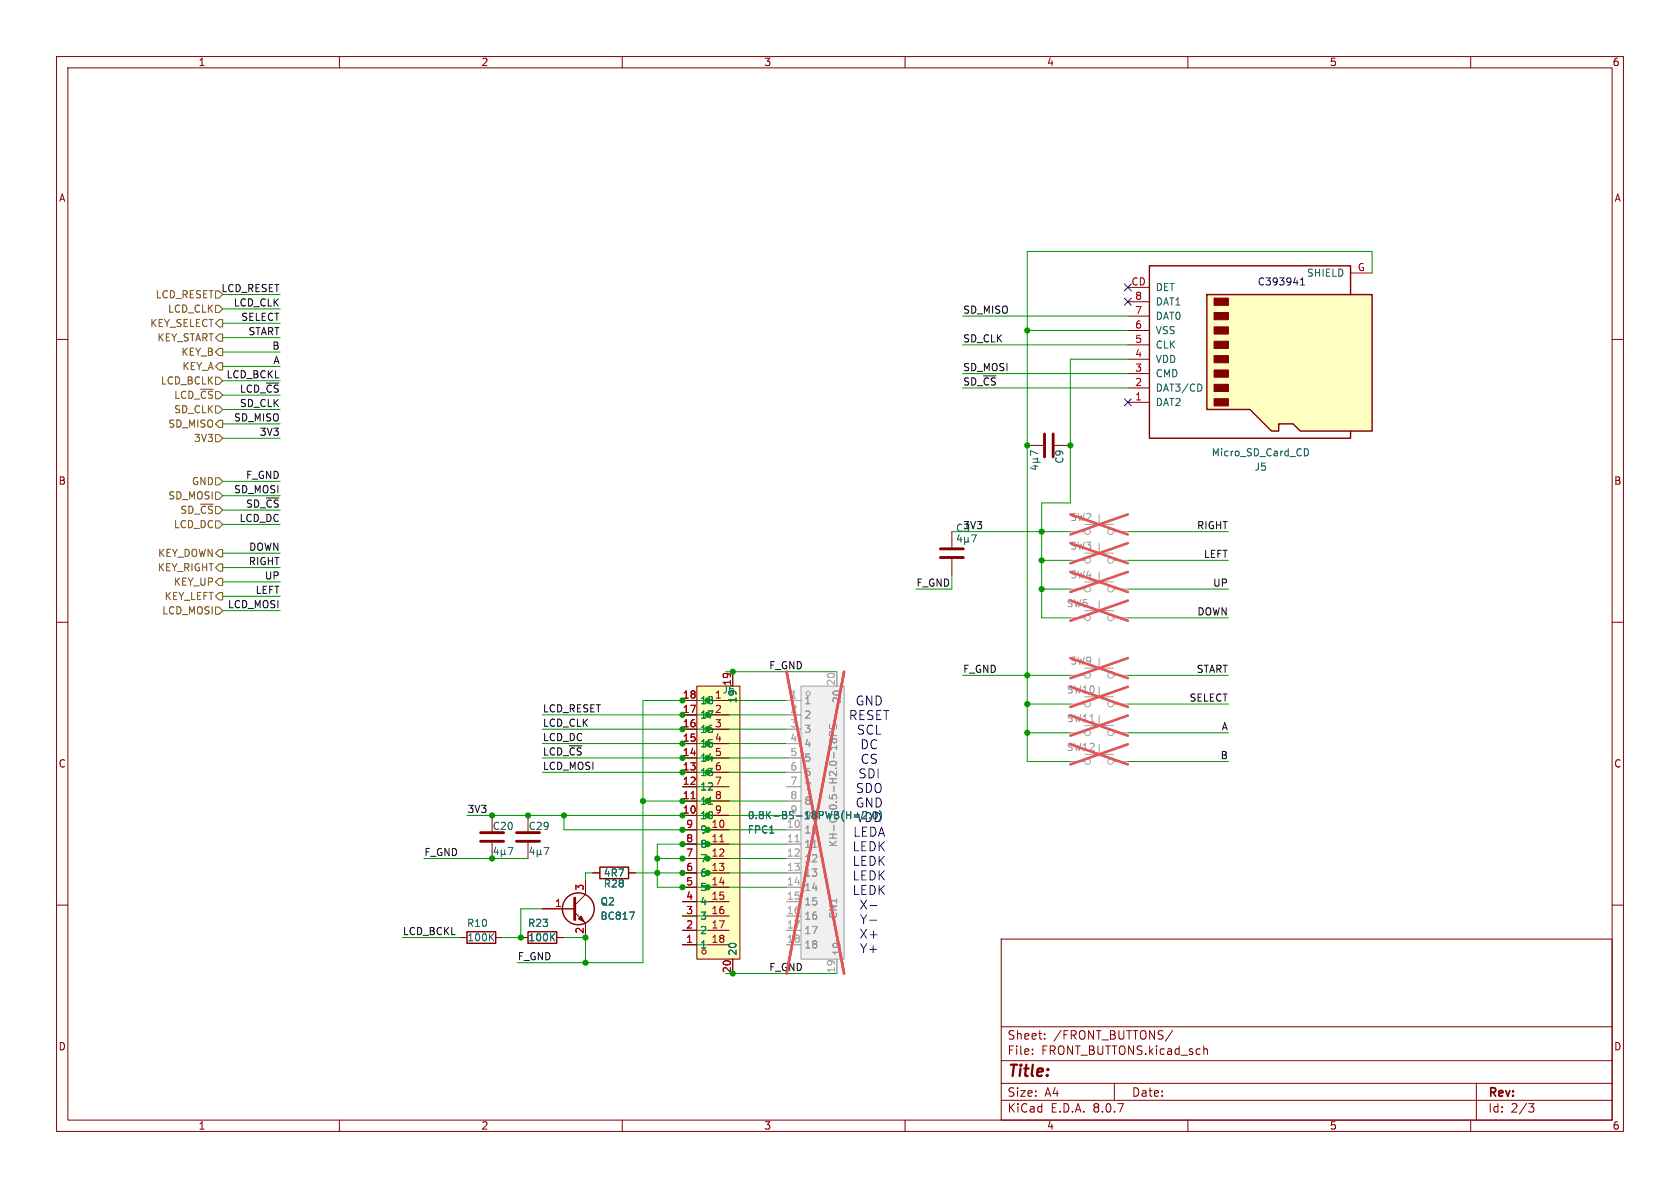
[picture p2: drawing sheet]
<svg xmlns="http://www.w3.org/2000/svg" width="297mm" height="210mm" viewBox="0 0 297 210" stroke-linecap="round" stroke-linejoin="round" font-family="sans-serif">
<g fill="none" stroke="#840000" stroke-width=".18">
<path d="M10 10h277v190h-277zM12 12h273v186h-273zM60 10v2M110 10v2M160 10v2M210 10v2M260 10v2M10 60h2M285 60h2M10 110h2M285 110h2M10 160h2"/>
<path d="M177 166h108v32h-108zM285 160h2M60 198v2M110 198v2M160 198v2M177 194.5h108M177 191.5h108M177 187.5h108M177 181.5h108M182.5 186.3v.1M182.5 185.5v.1M184.7 183.6v.1"/>
<path d="M184.7 182.8v.1M197 191.5v3M207.3 182.1l-1.3 2M210 198v2M212.9 185.5h.5l.1 .9M260 198v2M261 191.5v6.5M270.2 195.1h1l-.5 .6 .4 .1 .1 .5-.3 .3h-.4"/>
</g>
<g fill="none" stroke="#a1a1a1" stroke-width=".18">
<path d="M189.2 99.1h2.6M191.8 97.8h5M194.3 96v1.8M196.8 99.1h2.6M189.2 124.5h2.6M191.8 123.2h5M194.3 121.4v1.8M196.8 124.5h2.6"/>
<circle cx="192.3" cy="99.1" r=".51"/>
<circle cx="196.3" cy="99.1" r=".51"/>
<circle cx="192.3" cy="124.5" r=".51"/>
<circle cx="196.3" cy="124.5" r=".51"/>
</g>
<path d="M189.2 96l10.2 3.6M199.4 96l-10.2 3.6M189.2 121.4l10.2 3.6M199.4 121.4l-10.2 3.6" fill="none" stroke="#e65255" stroke-width=".46"/>
<path d="M141.6 121.3h7.6v48.2h-7.6z" fill="#f0f0f0"/>
<g fill="none" stroke="#a1a1a1" stroke-width=".18">
<path d="M148 118.7v2.6M139.1 123.8h2.5M139.1 126.4h2.5M139.1 128.9h2.5M139.1 131.4h2.5M139.1 134h2.5M139.1 136.5h2.5M139.1 139.1h2.5M141.6 121.3h7.6v48.2h-7.6zM139.1 146.7h2.5M139.1 149.2h2.5M139.1 151.8h2.5"/>
<path d="M139.1 154.3h2.5M139.1 156.8h2.5M139.1 159.4h2.5M139.1 141.6h2.5M139.1 161.9h2.5M139.1 164.5h2.5M139.1 167h2.5M148 169.5v2.6"/>
<circle cx="142.9" cy="122.6" r=".38"/>
</g>
<path d="M146.7 128.1l-.1 .5 .2 .2h.3l.3-.6 .3-.1 .2 .2-.1 .5M147.2 130.8l.2-.2h.3l.2 .2-.1 .4-.1 .1-.4-.1-.1-.1M147.2 130.8l-.3-.2-.3 .2v.3l.3 .2 .3-.2M147.2 130.8v.3M147.3 130l-.1-.6-.1-.1-.3 .1-.2 .6h1.3M147.9 131.8v.7M147.9 132.2h-1.3l.3 .2M143.7 149.8h.7" fill="none" stroke="#989898" stroke-width=".18"/>
<path d="M140.6 148.8h.7" fill="none" stroke="#aaa" stroke-width=".18"/>
<path d="M139.1 118.7l10.1 53.4M149.2 118.7l-10.1 53.4" fill="none" stroke="#e65255" stroke-width=".46"/>
<g fill="none" stroke="#840000" stroke-width=".18">
<path d="M125.1 139.1h4.6M125.1 136.5h4.6M125.1 134h4.6M125.1 131.4h4.6M125.1 128.9h4.6M125.1 126.4h4.6M125.1 123.8h3.8M130.2 138.6l-.4 .1-.1 .4 .1 .3 .4 .2M130.2 136l-.4 .2-.1 .3 .1 .4 .4 .1M130.2 133.5l-.4 .1-.1 .4 .1 .4 .4 .1M130.2 130.9l-.4 .2-.1 .4 .1 .3 .4 .2M130.2 128.4l-.4 .2-.1 .3 .1 .4 .4 .1"/>
<path d="M130.2 125.9l-.4 .1-.1 .4 .1 .3 .4 .2M125.1 159.4h4.6M125.1 156.8h4.6M125.1 154.3h4.6M125.1 151.8h4.6M125.1 149.2h4.6M125.1 146.7h4.6M125.1 144.1h4.6M125.1 141.6h4.6M130.2 158.9l-.4 .1-.1 .4 .1 .4 .4 .1M130.2 156.3l-.4 .2-.1 .4 .1 .3 .4 .2M130.2 153.8l-.4 .2-.1 .3 .1 .4 .4 .1"/>
<path d="M130.2 151.3l-.4 .1-.1 .4 .1 .3 .4 .2M130.2 148.7l-.4 .2-.1 .3 .1 .4 .4 .1M130.2 146.2l-.4 .1-.1 .4 .1 .4 .4 .1M130.2 143.6l-.4 .2-.1 .4 .1 .3 .4 .2M130.2 141.1l-.4 .2-.1 .3 .1 .4 .4 .1M125.1 164.5h4.6M125.1 161.9h4.6M125.1 167h3.8M130.2 166.5l-.4 .2-.1 .3 .1 .4 .4 .1M130.2 164l-.4 .1-.1 .4 .1 .3 .4 .2M130.2 161.4l-.4 .2-.1 .3 .1 .4 .4 .1"/>
</g>
<path d="M127.2 148.8h.8" fill="none" stroke="#a90000" stroke-width=".18"/>
<path d="M123.2 121.3h7.6v48.2h-7.6z" fill="#ffffc2"/>
<g fill="none" stroke="#840000" stroke-width=".18">
<path d="M181.6 78.7h2.8M186.4 78.7h2.8M129.5 118.7v2.6M120.6 139.1h2.6M120.6 136.5h2.6M120.6 134h2.6M120.6 131.4h2.6M120.6 128.9h2.6M120.6 126.4h2.6M120.6 123.8h2.6M123.2 121.3h7.6v48.2h-7.6zM103.5 155.6v2.5l-1.9 1.9"/>
<path d="M104.8 154.3h1.2M111.1 154.3h1.3M120.6 144.1h2.6M120.6 141.6h2.6M120.6 159.4h2.6M120.6 156.8h2.6M120.6 154.3h2.6M120.6 151.8h2.6M120.6 149.2h2.6M120.6 146.7h2.6M81.3 165.7h1.2M87.6 165.7h1.3"/>
<path d="M95.9 160.7h5.7M101.6 161.3l1.9 1.9v2.5M120.6 167h2.6M120.6 164.5h2.6M120.6 161.9h2.6M129.5 169.5v2.6"/>
<circle cx="124.5" cy="168.3" r=".38"/>
</g>
<path d="M182.6 82.4h.9M182.6 81.7h1.3M182.6 81.1h.7M183 82.2v.8l-.9-.3M183.3 81.1l.2 .2v.2l-.2 .2M183.5 80.9l-.2 .2M183.5 80.2l-1.3-.5v.8M125.2 142.2h.8M86.7 165.6l.6 .7M87.3 165l-.7 .8M111.3 161.2h.8l-.5 1.3" fill="none" stroke="#006464" stroke-width=".18"/>
<path d="M122.2 141.2h.7" fill="none" stroke="#a90000" stroke-width=".18"/>
<g fill="none" stroke="#840000" stroke-width=".25">
<path d="M106 153.3h5.1v2h-5.1zM82.5 164.7h5.1v2.1h-5.1z"/>
<circle cx="102.2" cy="160.7" r="2.82"/>
</g>
<path d="M184.7 76.7v4.1M186.2 76.7v4.1M101.6 158.8v3.8" fill="none" stroke="#840000" stroke-width=".51"/>
<path d="M102.2 162.4l.5-.5 .6 1z" fill="#840000" stroke="#840000" stroke-width=".18"/>
<g fill="none" stroke="#a1a1a1" stroke-width=".18">
<path d="M189.2 129.5h2.6M191.8 128.3h5M194.3 126.5v1.8M196.8 129.5h2.6"/>
<circle cx="192.3" cy="129.5" r=".51"/>
<circle cx="196.3" cy="129.5" r=".51"/>
</g>
<path d="M189.2 126.5l10.2 3.5M199.4 126.5l-10.2 3.5" fill="none" stroke="#e65255" stroke-width=".46"/>
<path d="M213.4 52.1h29.2v24.1h-12.7l-1.3-1.3h-2.5v1.3h-1.3l-3.8-3.8h-7.6z" fill="#ffffc2"/>
<g fill="#840000" stroke="#840000" stroke-width=".18">
<path d="M214.6 52.7h2.6v1.3h-2.6z"/>
<path d="M214.6 55.2h2.6v1.3h-2.6z"/>
<path d="M214.6 57.8h2.6v1.3h-2.6z"/>
<path d="M214.6 60.3h2.6v1.3h-2.6z"/>
<path d="M214.6 62.9h2.6v1.2h-2.6z"/>
<path d="M214.6 65.4h2.6v1.3h-2.6z"/>
<path d="M214.6 67.9h2.6v1.3h-2.6z"/>
<path d="M214.6 70.5h2.6v1.3h-2.6z"/>
</g>
<path d="M213.4 52.1h29.2v24.1h-12.7l-1.3-1.3h-2.5v1.3h-1.3l-3.8-3.8h-7.6zM238.8 52.1v-5.1h-35.6v30.5h35.6v-1.3M93.3 164.7h5.1v2.1h-5.1z" fill="none" stroke="#840000" stroke-width=".25"/>
<g fill="none" stroke="#840000" stroke-width=".18">
<path d="M199.4 58.4h3.8M199.4 55.9h3.8M199.4 53.3h3.8M199.4 50.8h3.8M238.8 48.3h3.8M199.4 71.1h3.8M199.4 68.6h3.8M199.4 66h3.8M199.4 63.5h3.8M199.4 61h3.8M168.3 94v2.8M168.3 98.8v2.8"/>
<path d="M129.5 118.7v2.6M120.6 123.8h2.6M120.6 126.4h2.6M120.6 128.9h2.6M120.6 131.4h2.6M120.6 134h2.6M120.6 136.5h2.6M120.6 139.1h2.6M125.1 123.8h3.8M125.1 126.4h3.8M125.1 128.9h3.8M125.1 131.4h3.8"/>
<path d="M125.1 134h3.8M125.1 136.5h3.8M125.1 139.1h3.8M87 144.1v2.8M87 149v2.8M93.3 144.1v2.8M93.3 149v2.8M103.5 155.6v2.5M104.8 154.3h1.2M111.1 154.3h1.3M120.6 146.7h2.6M120.6 149.2h2.6"/>
<path d="M120.6 151.8h2.6M120.6 154.3h2.6M120.6 156.8h2.6M120.6 159.4h2.6M120.6 141.6h2.6M120.6 144.1h2.6M125.1 146.7h3.8M125.1 149.2h3.8M125.1 151.8h3.8M125.1 154.3h3.8M125.1 156.8h3.8M125.1 159.4h3.8"/>
<path d="M125.1 141.6h3.8M125.1 144.1h3.8M92.1 165.7h1.2M95.9 160.7h5.7M98.4 165.7h1.3M103.5 163.2v2.5M120.6 161.9h2.6M120.6 164.5h2.6M120.6 167h2.6M125.1 161.9h3.8M125.1 164.5h3.8M125.1 167h3.8"/>
<path d="M129.5 169.5v2.6"/>
</g>
<g fill="none" stroke="#006464" stroke-width=".18">
<path d="M212.2 68l.3 .4-.3 .7M230.6 79.3a.64 .64 0 0 1 .7 .7 .64 .64 0 0 1-.7 .6M169.6 94.5l-.3 .9h.7M169.9 95v.8M170.5 95v1.3M170.5 95.6l.2 .2h.3l.1-.2M171.1 95.6l.2 .2M171.1 95v.6M171.7 94.6h.9l-.6 1.2M87.7 149.7l-.4 1h.8M88 150.2v.9M88.6 150.9l.2 .2h.2l.2-.2"/>
<path d="M88.6 150.2v1.3M89.2 150.9l.2 .2M89.2 150.2v.7M89.8 149.8h.9l-.6 1.3M94 149.7l-.3 1h.8M94.3 150.2v.9M95 150.2v1.3M95 150.9l.1 .2h.3l.2-.2M95.6 150.9l.2 .2M95.6 150.2v.7M96.2 149.8h.8l-.5 1.3M125.2 142.2h.8"/>
<path d="M97.5 165.6l.6 .7M98.1 165l-.8 .8M111.3 161.2h.8l-.5 1.3"/>
</g>
<path d="M166.2 98.6h4.1M166.2 97h4.1M85 148.7h4M85 147.2h4M91.3 148.7h4.1M91.3 147.2h4.1" fill="none" stroke="#840000" stroke-width=".51"/>
<g fill="none" stroke="#a1a1a1" stroke-width=".18">
<path d="M189.2 94h2.6M191.8 92.7h5M194.3 90.9v1.8M196.8 94h2.6M148 118.7v2.6M189.2 119.4h2.6M189.2 104.1h2.6M189.2 109.2h2.6M191.8 118.1h5M191.8 102.9h5M191.8 108h5M194.3 101.1v1.8"/>
<path d="M194.3 106.2v1.8M194.3 116.3v1.8M196.8 119.4h2.6M196.8 104.1h2.6M196.8 109.2h2.6M139.1 123.8h2.5M139.1 126.4h2.5M139.1 128.9h2.5M139.1 131.4h2.5M139.1 134h2.5M139.1 136.5h2.5M139.1 139.1h2.5"/>
<path d="M189.2 134.6h2.6M191.8 133.4h5M194.3 131.6v1.8M196.8 134.6h2.6M139.1 146.7h2.5M139.1 149.2h2.5M139.1 151.8h2.5M139.1 154.3h2.5M139.1 156.8h2.5M139.1 159.4h2.5M139.1 141.6h2.5M139.1 161.9h2.5"/>
<path d="M139.1 164.5h2.5M139.1 167h2.5M148 169.5v2.6"/>
<circle cx="192.3" cy="94" r=".51"/>
<circle cx="196.3" cy="94" r=".51"/>
<circle cx="192.3" cy="119.4" r=".51"/>
<circle cx="192.3" cy="109.2" r=".51"/>
<circle cx="192.3" cy="104.1" r=".51"/>
<circle cx="196.3" cy="119.4" r=".51"/>
<circle cx="196.3" cy="104.1" r=".51"/>
<circle cx="196.3" cy="109.2" r=".51"/>
<circle cx="192.3" cy="134.6" r=".51"/>
<circle cx="196.3" cy="134.6" r=".51"/>
</g>
<path d="M189.2 90.9l10.2 3.6M199.4 90.9l-10.2 3.6M139.1 118.7l10.1 53.4M149.2 118.7l-10.1 53.4M189.2 116.3l10.2 3.6M189.2 101.1l10.2 3.5M189.2 106.2l10.2 3.5M199.4 116.3l-10.2 3.6M199.4 101.1l-10.2 3.5M199.4 106.2l-10.2 3.5M189.2 131.6l10.2 3.5M199.4 131.6l-10.2 3.5" fill="none" stroke="#e65255" stroke-width=".46"/>
<g fill="none" stroke="#725600" stroke-width=".18">
<path d="M38.1 54h.6l.7 .6-.7 .6h-.6zM38.1 51.4h.6l.7 .7-.7 .6h-.6zM38.7 56.5h.7v1.3h-.7l-.6-.6zM38.7 59.1h.7v1.2h-.7l-.6-.6zM38.1 76.8h.6l.7 .7-.7 .6h-.6zM38.1 66.7h.6l.7 .6-.7 .6h-.6zM38.1 71.8h.6l.7 .6-.7 .6h-.6zM38.7 61.6h.7v1.3h-.7l-.6-.7zM38.7 74.3h.7v1.3h-.7l-.6-.7zM38.7 64.1h.7v1.3h-.7l-.6-.6zM38.1 92.1h.6l.7 .6-.7 .6h-.6zM38.1 84.5h.6l.7 .6-.7 .6h-.6z"/>
<path d="M38.1 87h.6l.7 .6-.7 .7h-.6zM38.7 99.7h.7v1.3h-.7l-.6-.7zM38.7 97.2h.7v1.2h-.7l-.6-.6zM38.1 107.3h.6l.7 .7-.7 .6h-.6zM38.7 102.2h.7v1.3h-.7l-.6-.6zM38.7 104.8h.7v1.2h-.7l-.6-.6z"/>
</g>
<path d="M229.9 50.4h.7M229.9 49.5l.4-.4v1.3M153.7 162.7h1.3M153.8 160.1h1.2" fill="none" stroke="#0000c2" stroke-width=".18"/>
<g fill="none" stroke="#009600" stroke-width=".18">
<path d="M39.4 59.7h10.1M39.4 54.6h10.1M39.4 52.1h10.1M39.4 57.2h10.1M170.2 55.9h29.2M181.6 58.4h17.8M242.6 48.3v-3.8h-61v90.1h7.6M39.4 77.5h10.1M39.4 67.3h10.1M39.4 69.9h10.1M39.4 64.8h10.1M39.4 72.4h10.1"/>
<path d="M39.4 74.9h10.1M39.4 62.2h10.1M170.2 61h29.2M170.2 66h29.2M170.2 68.6h29.2M199.4 63.5h-10.2v25.4h-5.1v20.3h5.1M39.4 85.1h10.1M39.4 87.6h10.1M39.4 92.7h10.1M39.4 90.2h10.1M39.4 97.8h10.1M168.3 94h20.9"/>
<path d="M184.1 99.1h5.1M199.4 99.1h17.8M199.4 94h17.8M39.4 102.9h10.1M39.4 105.4h10.1M39.4 108h10.1M39.4 100.3h10.1M128.3 118.7h19.7M168.3 101.6v2.5h-6.4M170.2 119.4h19M184.1 104.1h5.1M199.4 119.4h17.8"/>
<path d="M199.4 104.1h17.8M199.4 109.2h17.8M95.9 136.5h43.2M95.9 128.9h43.2M95.9 131.4h43.2M95.9 126.4h43.2M95.9 134h43.2M120.6 139.1h4.5M139.1 123.8h-25.4v46.4h-22.3M181.6 124.5h7.6M181.6 129.5h7.6M199.4 134.6h17.8"/>
<path d="M199.4 124.5h17.8M199.4 129.5h17.8M74.9 151.8h18.4M82.5 144.1h56.6M99.7 144.1v2.6h39.4M104.8 154.3h-1.3v1.3M112.4 154.3h26.7M113.7 141.6h25.4M116.2 151.8h22.9M120.6 159.4h4.5M139.1 149.2h-22.9v7.6h22.9M71.1 165.7h10.2"/>
<path d="M95.9 160.7h-3.8v5h-3.2M99.7 165.7h3.8v4.5M120.6 161.9h4.5M120.6 164.5h4.5M120.6 167h4.5M129.5 172.1h18.5"/>
</g>
<path d="M198.8 52.7l1.2 1.2M198.8 50.2l1.2 1.2M200 52.7l-1.2 1.2M200 50.2l-1.2 1.2M198.8 70.5l1.2 1.2M200 70.5l-1.2 1.2" fill="none" stroke="#000084" stroke-width=".18"/>
<path d="M146.7 128.1l-.1 .5 .2 .2h.3l.3-.6 .3-.1 .2 .2-.1 .5M147.2 130.8l.2-.2h.3l.2 .2-.1 .4-.1 .1-.4-.1-.1-.1M147.2 130.8l-.3-.2-.3 .2v.3l.3 .2 .3-.2M147.2 130.8v.3M147.3 130l-.1-.6-.1-.1-.3 .1-.2 .6h1.3M147.9 131.8v.7M147.9 132.2h-1.3l.3 .2M143.7 149.8h.7" fill="none" stroke="#989898" stroke-width=".18"/>
<path d="M140.6 148.8h.7" fill="none" stroke="#aaa" stroke-width=".18"/>
<path d="M122.2 141.2h.7M127.2 148.8h.8" fill="none" stroke="#a90000" stroke-width=".18"/>
<g fill="#009600" stroke="#009600" stroke-width=".18">
<circle cx="125.1" cy="149.2" r=".46"/>
<circle cx="120.6" cy="154.3" r=".46"/>
<circle cx="120.6" cy="149.2" r=".46"/>
<circle cx="125.1" cy="154.3" r=".46"/>
<circle cx="120.6" cy="156.8" r=".46"/>
<circle cx="125.1" cy="151.8" r=".46"/>
<circle cx="125.1" cy="156.8" r=".46"/>
<circle cx="129.5" cy="172.1" r=".46"/>
<circle cx="120.6" cy="134" r=".46"/>
<circle cx="120.6" cy="131.4" r=".46"/>
<circle cx="120.6" cy="128.9" r=".46"/>
<circle cx="181.6" cy="119.4" r=".46"/>
<circle cx="129.5" cy="118.7" r=".46"/>
<circle cx="184.1" cy="104.1" r=".46"/>
<circle cx="181.6" cy="129.5" r=".46"/>
<circle cx="181.6" cy="124.5" r=".46"/>
<circle cx="120.6" cy="123.8" r=".46"/>
<circle cx="120.6" cy="126.4" r=".46"/>
<circle cx="184.1" cy="99.1" r=".46"/>
<circle cx="87" cy="151.8" r=".46"/>
<circle cx="92.1" cy="165.7" r=".46"/>
<circle cx="120.6" cy="136.5" r=".46"/>
<circle cx="113.7" cy="141.6" r=".46"/>
<circle cx="120.6" cy="141.6" r=".46"/>
<circle cx="120.6" cy="144.1" r=".46"/>
<circle cx="93.3" cy="144.1" r=".46"/>
<circle cx="99.7" cy="144.1" r=".46"/>
<circle cx="87" cy="144.1" r=".46"/>
<circle cx="181.6" cy="78.7" r=".46"/>
<circle cx="189.2" cy="78.7" r=".46"/>
<circle cx="184.1" cy="94" r=".46"/>
<circle cx="181.6" cy="58.4" r=".46"/>
<circle cx="116.2" cy="154.3" r=".46"/>
<circle cx="125.1" cy="146.7" r=".46"/>
<circle cx="120.6" cy="151.8" r=".46"/>
<circle cx="116.2" cy="151.8" r=".46"/>
<circle cx="120.6" cy="146.7" r=".46"/>
<circle cx="103.5" cy="165.7" r=".46"/>
<circle cx="103.5" cy="170.2" r=".46"/>
</g>
<text font-size="2.8" fill="#840000" x="178" y="190.9">Title:</text>
<g font-size="2.2" fill="#0000c2">
<text x="151.2" y="124.9">GND</text>
<text x="150" y="127.5">RESET</text>
<text x="151.4" y="130.1">SCL</text>
<text x="151.7" y="137.8">SDI</text>
<text x="152" y="132.7">DC</text>
<text x="152" y="135.2">CS</text>
<text x="151.2" y="143">GND</text>
<text x="151.2" y="140.4">SDO</text>
<text x="150.7" y="148.1">LEDA</text>
<text x="150.6" y="150.7">LEDK</text>
<text x="150.6" y="153.3">LEDK</text>
<text x="150.6" y="155.8">LEDK</text>
<text x="150.6" y="158.4">LEDK</text>
<text x="151.8" y="161">X-</text>
<text x="151.8" y="166.2">X+</text>
<text x="151.9" y="163.6">Y-</text>
<text x="151.9" y="168.7">Y+</text>
</g>
<text font-size="2.2" fill="#006464" x="151.3" y="145.5">VDD</text>
<g font-size="2.1" fill="#840000">
<text x="178" y="184">Sheet:</text>
<text x="186.2" y="184">/FRONT_BUTTONS/</text>
<text x="178" y="186.7">File:</text>
<text x="184.1" y="186.7">FRONT_BUTTONS.kicad_sch</text>
<text x="178" y="196.9">KiCad</text>
<text x="178" y="194.1">Size:</text>
<text x="184.7" y="194.1">A4</text>
<text x="185.7" y="196.9">E.D.A.</text>
<text x="193.3" y="196.9">8.0.7</text>
<text x="200" y="194.1">Date:</text>
<text x="263" y="194.3">Rev:</text>
<text x="263" y="196.9">Id:</text>
<text x="267.1" y="196.9">2/3</text>
</g>
<g font-size="1.8" fill="#840000">
<text x="35" y="11.9">1</text>
<text x="85" y="11.9">2</text>
<text x="135" y="11.9">3</text>
<text x="185" y="11.9">4</text>
<text x="235" y="11.9">5</text>
<text x="285" y="11.9">6</text>
<text x="10.3" y="35.9">A</text>
<text x="285.3" y="35.9">A</text>
<text x="10.3" y="85.9">B</text>
<text x="285.3" y="85.9">B</text>
<text x="10.3" y="135.9">C</text>
<text x="285.3" y="135.9">C</text>
<text x="10.3" y="185.9">D</text>
<text x="285.3" y="185.9">D</text>
<text x="35" y="199.9">1</text>
<text x="85" y="199.9">2</text>
<text x="135" y="199.9">3</text>
<text x="185" y="199.9">4</text>
<text x="235" y="199.9">5</text>
<text x="285" y="199.9">6</text>
</g>
<g font-size="1.8" fill="#725600">
<text x="27.4" y="52.9">LCD_RESET</text>
<text x="26.5" y="58">KEY_SELECT</text>
<text x="29.6" y="55.5">LCD_CLK</text>
<text x="27.7" y="60.6">KEY_START</text>
<text x="32" y="63.1">KEY_B</text>
<text x="32.1" y="65.6">KEY_A</text>
<text x="28.3" y="68.2">LCD_BCLK</text>
<text x="30.7" y="70.7">LCD_~{CS}</text>
<text x="29.7" y="75.8">SD_MISO</text>
<text x="30.7" y="73.3">SD_CLK</text>
<text x="34.2" y="78.3">3V3</text>
<text x="29.7" y="88.5">SD_MOSI</text>
<text x="33.8" y="86">GND</text>
<text x="30.6" y="93.6">LCD_DC</text>
<text x="31.8" y="91">SD_~{CS}</text>
<text x="27.8" y="101.2">KEY_RIGHT</text>
<text x="27.8" y="98.7">KEY_DOWN</text>
<text x="29" y="106.3">KEY_LEFT</text>
<text x="30.6" y="103.7">KEY_UP</text>
<text x="28.6" y="108.8">LCD_MOSI</text>
</g>
<g font-size="1.8" fill="#0f0f0f">
<text x="39" y="51.7">LCD_RESET</text>
<text x="41.2" y="54.3">LCD_CLK</text>
<text x="42.6" y="56.8">SELECT</text>
<text x="43.8" y="59.3">START</text>
<text x="170.2" y="55.5">SD_MISO</text>
<text x="48.1" y="61.9">B</text>
<text x="48.2" y="64.4">A</text>
<text x="170.2" y="65.7">SD_MOSI</text>
<text x="170.2" y="60.6">SD_CLK</text>
<text x="40" y="67">LCD_BCKL</text>
<text x="42.3" y="69.5">LCD_~{CS}</text>
<text x="170.2" y="68.2">SD_~{CS}</text>
<text x="41.3" y="74.6">SD_MISO</text>
<text x="42.3" y="72">SD_CLK</text>
<text x="45.8" y="77.1">3V3</text>
<text x="41.3" y="87.3">SD_MOSI</text>
<text x="43.4" y="84.7">F_GND</text>
<text x="43.4" y="89.8">SD_~{CS}</text>
<text x="42.3" y="92.4">LCD_DC</text>
<text x="168.9" y="94.2">C3</text>
<text x="170.2" y="93.6">3V3</text>
<text x="211.5" y="93.6">RIGHT</text>
<text x="43.9" y="100">RIGHT</text>
<text x="43.9" y="97.4">DOWN</text>
<text x="212.7" y="98.7">LEFT</text>
<text x="40.2" y="107.6">LCD_MOSI</text>
<text x="45.1" y="105.1">LEFT</text>
<text x="46.7" y="102.5">UP</text>
<text x="161.9" y="103.8">F_GND</text>
<text x="214.4" y="103.8">UP</text>
<text x="211.6" y="108.9">DOWN</text>
<text x="135.9" y="118.4">F_GND</text>
<text x="170.2" y="119">F_GND</text>
<text x="211.5" y="119">START</text>
<text x="210.2" y="124.1">SELECT</text>
<text x="95.9" y="126">LCD_RESET</text>
<text x="95.9" y="128.6">LCD_CLK</text>
<text x="95.9" y="131.1">LCD_DC</text>
<text x="215.9" y="129.2">A</text>
<text x="95.9" y="133.6">LCD_~{CS}</text>
<text x="95.9" y="136.2">LCD_MOSI</text>
<text x="215.7" y="134.3">B</text>
<text x="82.5" y="143.8">3V3</text>
<text x="74.9" y="151.4">F_GND</text>
<text x="71.1" y="165.4">LCD_BCKL</text>
<text x="91.4" y="169.8">F_GND</text>
<text x="135.9" y="171.7">F_GND</text>
</g>
<g font-size="1.8" fill="#a90000">
<text x="199.9" y="50.5">CD</text>
<text x="200.6" y="53.1">8</text>
<text x="239.9" y="48">G</text>
<text x="200.6" y="58.2">6</text>
<text x="200.6" y="55.6">7</text>
<text x="200.6" y="65.8">3</text>
<text x="200.6" y="63.2">4</text>
<text x="200.6" y="60.7">5</text>
<text x="200.6" y="70.9">1</text>
<text x="200.6" y="68.3">2</text>
<text x="120.6" y="123.6">18</text>
<text x="129.3" y="121.3" transform="rotate(-90 129.3 121.3)">19</text>
<text x="120.6" y="131.2">15</text>
<text x="120.6" y="128.7">16</text>
<text x="120.6" y="126.1">17</text>
<text x="120.6" y="136.3">13</text>
<text x="120.6" y="133.7">14</text>
<text x="120.6" y="143.9">10</text>
<text x="120.6" y="141.4">11</text>
<text x="120.6" y="138.8">12</text>
<text x="126.3" y="141.4">8</text>
<text x="121.2" y="149">8</text>
<text x="121.2" y="146.4">9</text>
<text x="125.7" y="146.4">10</text>
<text x="125.7" y="149">11</text>
<text x="121.2" y="154.1">6</text>
<text x="121.2" y="151.5">7</text>
<text x="125.7" y="151.5">12</text>
<text x="125.7" y="154.1">13</text>
<text x="98" y="160.4">1</text>
<text x="103.3" y="157.6" transform="rotate(-90 103.3 157.6)">3</text>
<text x="121.2" y="161.7">3</text>
<text x="121.2" y="159.1">4</text>
<text x="121.2" y="156.6">5</text>
<text x="125.7" y="156.6">14</text>
<text x="125.7" y="159.1">15</text>
<text x="125.7" y="161.7">16</text>
<text x="103.3" y="165.2" transform="rotate(-90 103.3 165.2)">2</text>
<text x="121.2" y="166.8">1</text>
<text x="121.2" y="164.2">2</text>
<text x="125.7" y="164.2">17</text>
<text x="125.7" y="166.8">18</text>
<text x="129.3" y="172.1" transform="rotate(-90 129.3 172.1)">20</text>
</g>
<g font-size="1.8" fill="#006464">
<text x="204.2" y="51.7">DET</text>
<text x="230.9" y="49.1">SHIELD</text>
<text x="204.2" y="59.3">VSS</text>
<text x="204.2" y="56.7">DAT0</text>
<text x="204.2" y="54.2">DAT1</text>
<text x="204.2" y="64.4">VDD</text>
<text x="204.2" y="61.8">CLK</text>
<text x="204.2" y="72">DAT2</text>
<text x="204.2" y="69.4">DAT3/CD</text>
<text x="204.2" y="66.9">CMD</text>
<text x="188.2" y="82.1" transform="rotate(-90 188.2 82.1)">C9</text>
<text x="214.1" y="80.9">Micro_SD_Card_CD</text>
<text x="221.7" y="83.4">J5</text>
<text x="126.3" y="123.6">1</text>
<text x="127.6" y="122.8">J6</text>
<text x="130.4" y="124.4" transform="rotate(-90 130.4 124.4)">19</text>
<text x="126.3" y="126.1">2</text>
<text x="126.3" y="128.7">3</text>
<text x="126.3" y="131.2">4</text>
<text x="126.3" y="133.7">5</text>
<text x="126.3" y="136.3">6</text>
<text x="123.7" y="139.9">12</text>
<text x="126.3" y="138.8">7</text>
<text x="126.3" y="143.9">9</text>
<text x="139.6" y="143.9">9</text>
<text x="87" y="146.9">C20</text>
<text x="93.4" y="146.9">C29</text>
<text x="123.7" y="147.5">9</text>
<text x="132.1" y="147.5">FPC1</text>
<text x="132.1" y="145">0.8K-BS-18PWB(H=2.0)</text>
<text x="139" y="146.4">10</text>
<text x="142.1" y="145">9</text>
<text x="148.2" y="149.9" transform="rotate(-90 148.2 149.9)">KH-CL0.5-H2.0-18PS</text>
<text x="106.6" y="155.2">4R7</text>
<text x="123.7" y="155.2">6</text>
<text x="123.7" y="152.6">7</text>
<text x="123.7" y="150.1">8</text>
<text x="106.1" y="160.2">Q2</text>
<text x="106.6" y="157.1">R28</text>
<text x="123.7" y="160.2">4</text>
<text x="123.7" y="157.7">5</text>
<text x="82.5" y="164.1">R10</text>
<text x="82.5" y="166.6">100K</text>
<text x="93.3" y="164.1">R23</text>
<text x="93.3" y="166.6">100K</text>
<text x="106.1" y="162.8">BC817</text>
<text x="123.7" y="167.9">1</text>
<text x="123.7" y="165.3">2</text>
<text x="123.7" y="162.8">3</text>
<text x="130.4" y="169" transform="rotate(-90 130.4 169)">20</text>
</g>
<text font-size="1.8" fill="#0000c2" x="222.2" y="50.6">C393941</text>
<g font-size="1.8" fill="#989898">
<text x="189.1" y="92.3">SW2</text>
<text x="189.1" y="97.4">SW3</text>
<text x="188.5" y="107.5">SW5</text>
<text x="189.1" y="102.5">SW4</text>
<text x="189.1" y="117.7">SW9</text>
<text x="142.1" y="124.7">1</text>
<text x="148.8" y="124.4" transform="rotate(-90 148.8 124.4)">20</text>
<text x="188.5" y="122.8">SW10</text>
<text x="142.1" y="127.2">2</text>
<text x="142.1" y="129.8">3</text>
<text x="188.5" y="127.9">SW11</text>
<text x="142.1" y="132.3">4</text>
<text x="142.1" y="134.8">5</text>
<text x="142.1" y="137.4">6</text>
<text x="188.5" y="132.9">SW12</text>
<text x="142.1" y="139.9">7</text>
<text x="142.1" y="142.5">8</text>
<text x="142.1" y="147.5">10</text>
<text x="142.1" y="150.1">11</text>
<text x="142.1" y="152.6">12</text>
<text x="142.1" y="155.2">13</text>
<text x="142.1" y="157.7">14</text>
<text x="142.1" y="160.2">15</text>
<text x="142.1" y="162.8">16</text>
<text x="142.1" y="165.3">17</text>
<text x="142.1" y="167.9">18</text>
<text x="148.2" y="162.6" transform="rotate(-90 148.2 162.6)">CN1</text>
<text x="148.8" y="169" transform="rotate(-90 148.8 169)">19</text>
</g>
<g font-size="1.8" fill="#009600">
<text x="123.7" y="124.7">18</text>
<text x="123.7" y="129.8">16</text>
<text x="123.7" y="127.2">17</text>
<text x="123.7" y="137.4">13</text>
<text x="123.7" y="134.8">14</text>
<text x="123.7" y="132.3">15</text>
<text x="123.7" y="142.5">11</text>
<text x="123.7" y="145">10</text>
</g>
<g font-size="1.8" fill="#aaa">
<text x="139.6" y="123.6">1</text>
<text x="147.7" y="121.3" transform="rotate(-90 147.7 121.3)">20</text>
<text x="139.6" y="126.1">2</text>
<text x="139.6" y="128.7">3</text>
<text x="139.6" y="131.2">4</text>
<text x="139.6" y="133.7">5</text>
<text x="139.6" y="136.3">6</text>
<text x="139.6" y="138.8">7</text>
<text x="139.6" y="141.4">8</text>
<text x="139" y="149">11</text>
<text x="139" y="151.5">12</text>
<text x="139" y="154.1">13</text>
<text x="139" y="156.6">14</text>
<text x="139" y="159.1">15</text>
<text x="139" y="161.7">16</text>
<text x="139" y="164.2">17</text>
<text x="139" y="166.8">18</text>
<text x="147.7" y="172.1" transform="rotate(-90 147.7 172.1)">19</text>
</g>
</svg>
